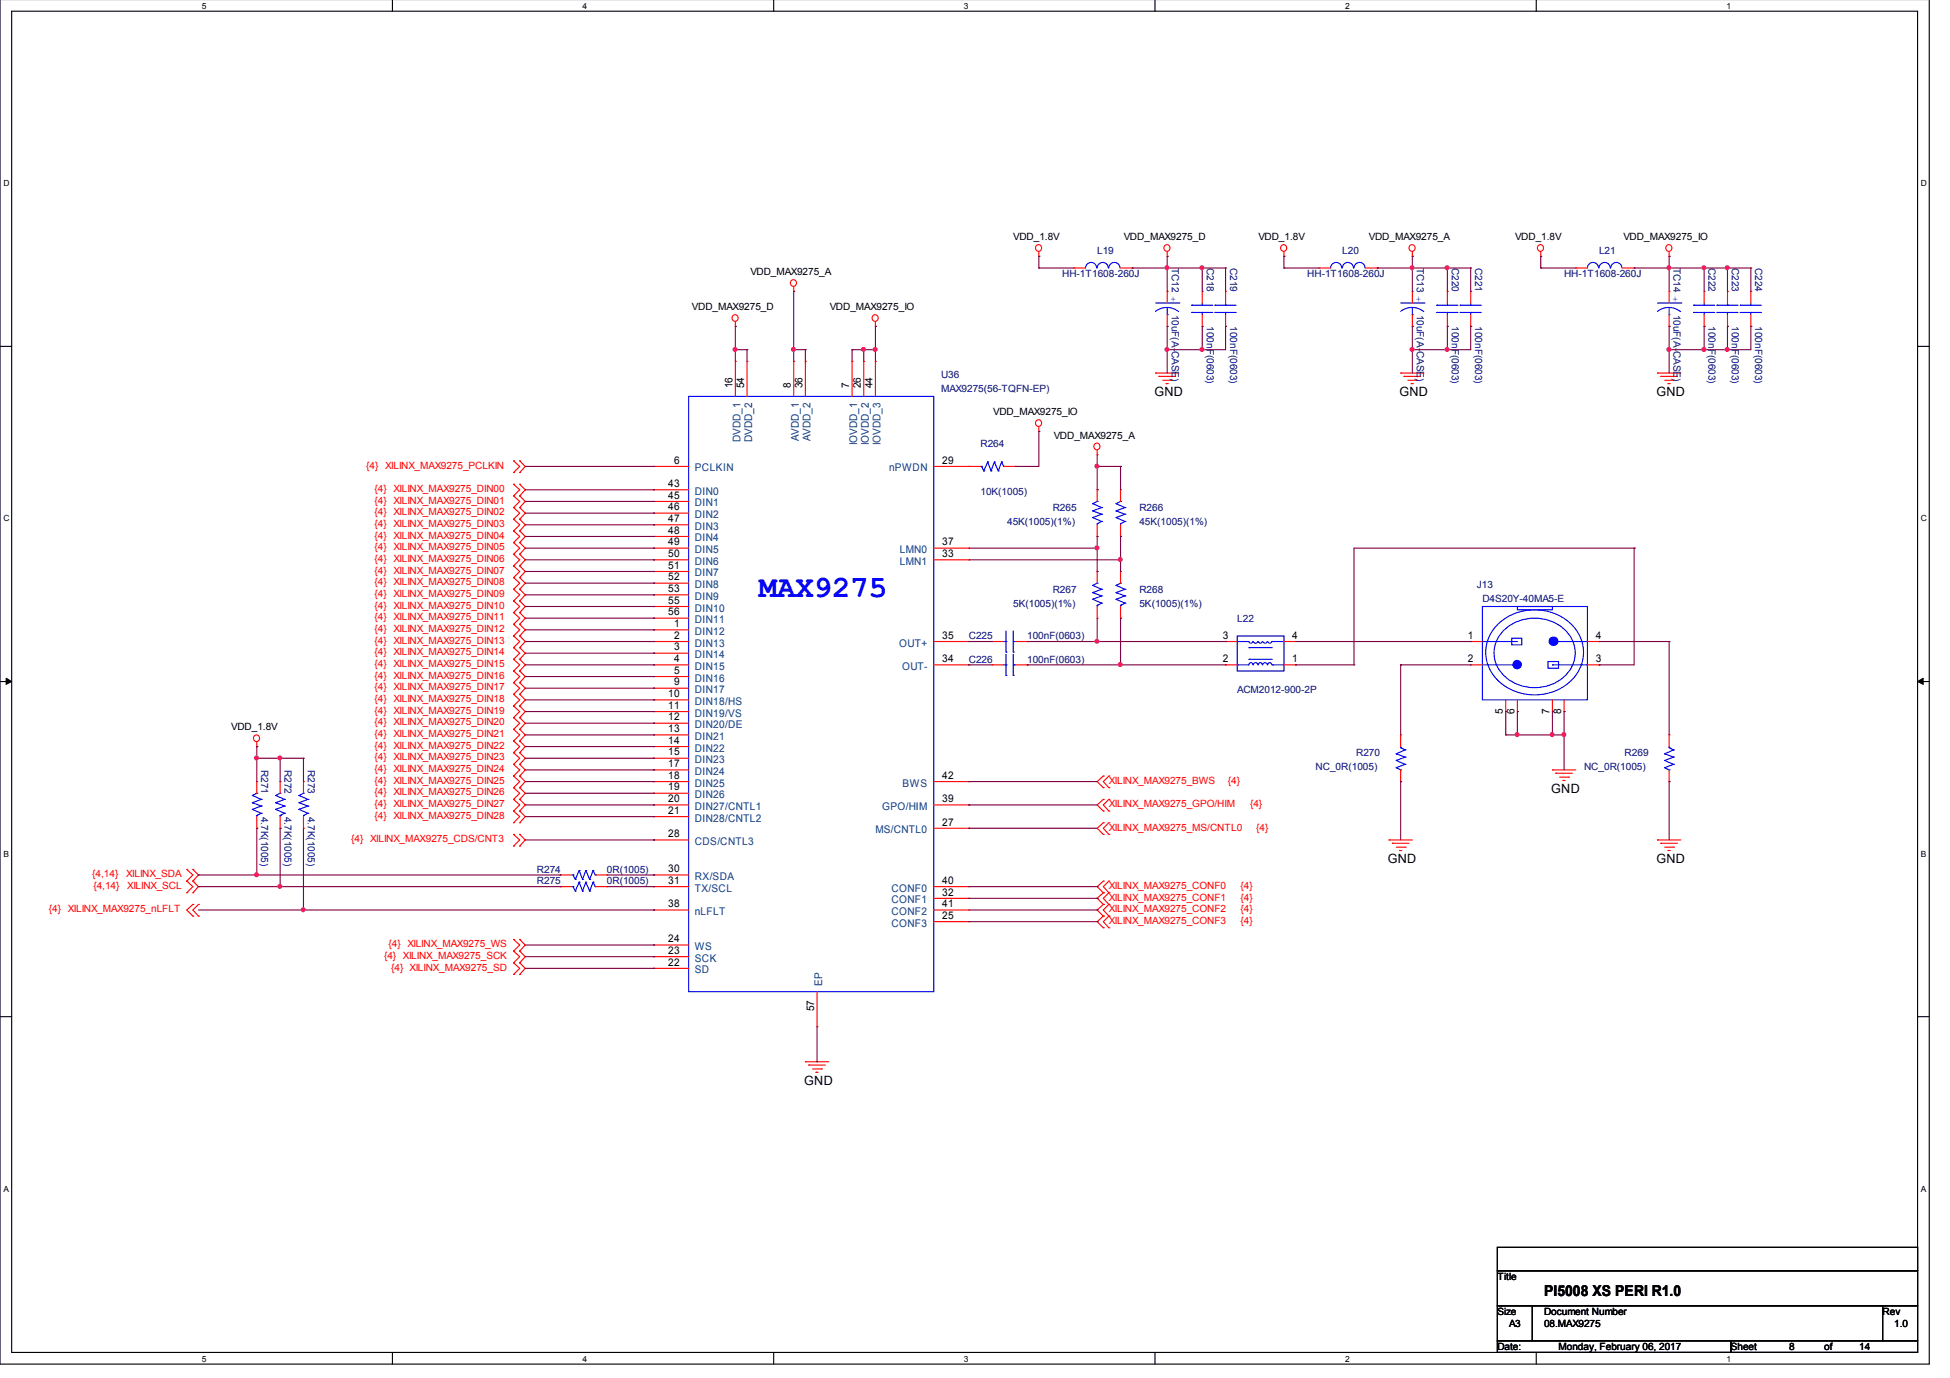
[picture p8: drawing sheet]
<svg xmlns="http://www.w3.org/2000/svg" width="297mm" height="210mm" viewBox="0 0 297 210" stroke-linecap="round" stroke-linejoin="round" font-family="sans-serif">
<path d="M0 -.1v207.9h293.9v-207.9M1.8 1.7h290.3v204.3h-290.3z" fill="none" stroke="#000" stroke-width=".17"/>
<g fill="#fff">
<path d="M30.7 .2h.6v1.3h-.6z"/>
<path d="M30.7 206.3h.6v1.3h-.6z"/>
</g>
<path d="M59.8 -.1v1.8M59.8 206v1.8" fill="none" stroke="#000" stroke-width=".17"/>
<g fill="#fff">
<path d="M88.7 .2h.6v1.3h-.6z"/>
<path d="M88.7 206.3h.6v1.3h-.6z"/>
</g>
<path d="M117.9 -.1v1.8M117.9 206v1.8" fill="none" stroke="#000" stroke-width=".17"/>
<g fill="#fff">
<path d="M146.8 .2h.6v1.3h-.6z"/>
<path d="M146.8 206.3h.6v1.3h-.6z"/>
</g>
<path d="M175.9 -.1v1.8M175.9 206v1.8" fill="none" stroke="#000" stroke-width=".17"/>
<g fill="#fff">
<path d="M204.9 .2h.6v1.3h-.6z"/>
<path d="M204.9 206.3h.6v1.3h-.6z"/>
</g>
<path d="M234 -.1v1.8M234 206v1.8" fill="none" stroke="#000" stroke-width=".17"/>
<g fill="#fff">
<path d="M263 .2h.6v1.3h-.6z"/>
<path d="M263 206.3h.6v1.3h-.6z"/>
<path d="M.5 27.2h.9v1.3h-.9z"/>
<path d="M292.6 27.2h.9v1.3h-.9z"/>
<path d="M.5 78.2h.9v1.4h-.9z"/>
<path d="M292.6 78.2h.9v1.4h-.9z"/>
</g>
<path d="M0 52.8h1.8M292.1 52.8h1.8" fill="none" stroke="#000" stroke-width=".17"/>
<g fill="#fff">
<path d="M.5 129.3h.8v1.4h-.8z"/>
<path d="M292.6 129.3h.8v1.4h-.8z"/>
</g>
<path d="M0 103.8h1.8M292.1 103.8h1.8" fill="none" stroke="#000" stroke-width=".17"/>
<path d="M.9 103.3l.9 .5-.9 .4zM292.1 103.8l.8-.5v.9z" fill="#000" stroke="#000" stroke-width=".15"/>
<g fill="#fff">
<path d="M.5 180.4h.7v1.3h-.7z"/>
<path d="M292.6 180.4h.7v1.3h-.7z"/>
</g>
<path d="M0 154.9h1.8M292.1 154.9h1.8M228.1 190h64v3.6h-64zM228.1 193.6h64v5.3h-64zM228.1 198.9h5.3v5.3h-5.3zM233.4 198.9h53.4v5.3h-53.4zM286.8 198.9h5.3v5.3h-5.3zM228.1 204.2h35.6v1.8h-35.6zM263.7 204.2h28.4v1.8h-28.4z" fill="none" stroke="#000" stroke-width=".17"/>
<g fill="none" stroke="#f00" stroke-width=".17">
<path d="M158.2 39h.1M158.2 38.4v.6M177.8 39h.1M177.8 38.4v.6M195.6 39h.1M195.6 38.4v.6M215.1 39h.1M215.1 38.4v.6M234.7 39h.1M234.7 38.4v.6M254.3 39h.1M254.3 38.4v.6"/>
<path d="M112 49.7h.1M112 55h.1M112 49v.7M112 55v5.4M113.8 55h.1M113.8 55v5.4M120.9 44.4h.1M120.9 55h.1M120.9 43.7v.7M120.9 55v5.4M122.7 55h.1M122.7 55v5.4"/>
<path d="M129.8 55h.1M129.8 55v5.4M131.6 55h.1M131.6 55v5.4M133.3 49.7h.1M133.3 55h.1M133.3 49v.7M133.3 55v5.4M163.6 40.8h.1M163.6 40.8h1.8M170.7 40.8h1.8M172.5 40.8h.1"/>
<path d="M176 56.8h.1M176 56.8h3.6M176.5 57.3h.1M176.5 57.3h2.6M177.1 57.9h1.4M177.6 58.4h.1M177.6 58.4h.4M177.8 44.4h.1M177.8 49.7h.1M177.8 44.4v1.8M177.8 47.9v1.8M178.5 57.9h.1"/>
<path d="M183.1 49.7h.1M183.1 44.4h.1M183.1 44.4v1.8M183.1 47.9v1.8M186.7 49.7h.1M186.7 44.4h.1M186.7 44.4v1.8M186.7 47.9v1.8M200.9 40.8h.1M200.9 40.8h1.8M208 40.8h1.8M209.8 40.8h.1"/>
<path d="M213.4 56.8h.1M213.4 56.8h3.5M213.9 57.3h.1M213.9 57.3h2.5M214.5 57.9h1.3M215 58.4h.1M215 58.4h.3M215.1 44.4h.1M215.1 49.7h.1M215.1 44.4v1.8M215.1 47.9v1.8M215.8 57.9h.1"/>
<path d="M220.5 49.7h.1M220.5 44.4h.1M220.5 44.4v1.8M220.5 47.9v1.8M224 49.7h.1M224 44.4h.1M224 44.4v1.8M224 47.9v1.8M240 40.8h.1M240 40.8h1.8M247.1 40.8h1.8M248.9 40.8h.1"/>
<path d="M252.5 56.8h.1M252.5 56.8h3.5M253 57.3h.1M253 57.3h2.5M253.6 57.9h1.3M254.1 58.4h.1M254.1 58.4h.3M254.3 44.4h.1M254.3 49.7h.1M254.3 44.4v1.8M254.3 47.9v1.8M254.9 57.9h.1"/>
<path d="M259.6 49.7h.1M259.6 44.4h.1M259.6 44.4v1.8M259.6 47.9v1.8M263.1 49.7h.1M263.1 44.4h.1M263.1 44.4v1.8M263.1 47.9v1.8M266.7 49.7h.1M266.7 44.4h.1M266.7 44.4v1.8M266.7 47.9v1.8"/>
<path d="M78.2 75.5h.1M78.2 73.8h.1M78.2 77.3h.1M78.2 79.1h.1M78.2 72h.1M78.2 70.2h.1M78.2 73.8l1 .8-1 .9M78.2 75.5l1 .9-1 .9M78.2 77.3l1 .9-1 .9M78.2 79.1l1 .8-1 1M78.2 70.2l1 .8-1 1M79.2 73.8h.1"/>
<path d="M79.2 75.5h.1M79.2 77.3h.1M79.2 79.1h.1M79.2 70.2h.1M79.2 72h.1M79.2 73.8l.8 .8-.8 .9M79.2 75.5l.8 .9-.8 .9M79.2 77.3l.8 .9-.8 .9M79.2 79.1l.8 .8-.8 1M79.2 70.2l.8 .8-.8 1M99.6 74.6h.1M99.6 76.4h.1"/>
<path d="M99.6 78.2h.1M99.6 79.9h.1M99.6 71h.1M99.6 74.6h5.3M99.6 76.4h5.3M99.6 78.2h5.3M99.6 79.9h5.3M99.6 71h5.3M142.2 71h7.2M147.6 71h.1M152.9 71h1.8M154.7 71h.1"/>
<path d="M158.2 65.7h.1M158.2 65v.7M167.1 69.3h.1M167.1 74.6h.1M167.1 68.6v.7M167.1 74.6v1.8M167.1 79.9v1.8M170.7 74.6h.1M170.7 74.6v1.8M170.7 79.9v1.8M78.2 80.9h.1M78.2 82.6h.1"/>
<path d="M78.2 84.4h.1M78.2 86.2h.1M78.2 88h.1M78.2 89.8h.1M78.2 91.5h.1M78.2 93.3h.1M78.2 95.1h.1M78.2 96.9h.1M78.2 98.7h.1M78.2 80.9l1 .8-1 .9M78.2 82.6l1 .9-1 .9M78.2 84.4l1 .9-1 .9"/>
<path d="M78.2 86.2l1 .9-1 .9M78.2 88l1 .8-1 1M78.2 89.8l1 .8-1 .9M78.2 91.5l1 .9-1 .9M78.2 93.3l1 .9-1 .9M78.2 95.1l1 .8-1 1M78.2 96.9l1 .8-1 1M78.2 98.7l1 .8-1 .9M79.2 80.9h.1M79.2 82.6h.1M79.2 84.4h.1M79.2 86.2h.1"/>
<path d="M79.2 88h.1M79.2 89.8h.1M79.2 91.5h.1M79.2 93.3h.1M79.2 95.1h.1M79.2 96.9h.1M79.2 98.7h.1M79.2 80.9l.8 .8-.8 .9M79.2 82.6l.8 .9-.8 .9M79.2 84.4l.8 .9-.8 .9M79.2 86.2l.8 .9-.8 .9M79.2 88l.8 .8-.8 1"/>
<path d="M79.2 89.8l.8 .8-.8 .9M79.2 91.5l.8 .9-.8 .9M79.2 93.3l.8 .9-.8 .9M79.2 95.1l.8 .8-.8 1M79.2 96.9l.8 .8-.8 1M79.2 98.7l.8 .8-.8 .9M99.6 92.4h.1M99.6 94.2h.1M99.6 95.9h.1M99.6 97.7h.1M99.6 99.5h.1M99.6 81.7h.1"/>
<path d="M99.6 83.5h.1M99.6 85.3h.1M99.6 87.1h.1M99.6 88.8h.1M99.6 90.6h.1M99.6 97.7h5.3M99.6 92.4h5.3M99.6 94.2h5.3M99.6 95.9h5.3M99.6 99.5h5.3M99.6 81.7h5.3M99.6 83.5h5.3"/>
<path d="M99.6 85.3h5.3M99.6 87.1h5.3M99.6 88.8h5.3M99.6 90.6h5.3M142.2 97.7h5.4M142.2 83.5h5.4M142.2 85.3h5.4M147.6 83.5h.1M147.6 85.3h.1M147.6 97.7h.1M151.1 97.7h.1M151.1 97.7h1.8"/>
<path d="M154.7 97.7h1.8M156.5 97.7h.1M167.1 81.7h.1M167.1 87.1h.1M167.1 94.2h.1M167.1 87.1v1.7M167.1 92.4v1.8M170.7 87.1h.1M170.7 94.2h.1M170.7 81.7h.1M170.7 87.1v1.7M170.7 92.4v1.8"/>
<path d="M186.7 97.7h.1M186.7 97.7h1.8M195.6 97.7h1.8M197.4 97.7h.1M224 97.7h.1M224 97.7h1.8M241.8 97.7h1.8M243.6 97.7h.1M39.1 113.7h.1M39.1 119.1h.1M39.1 113v.7M39.1 119.1v1.7"/>
<path d="M42.7 119.1h.1M42.7 119.1v1.7M46.2 119.1h.1M46.2 119.1v1.7M78.2 100.4h.1M78.2 102.2h.1M78.2 104h.1M78.2 105.8h.1M78.2 107.5h.1M78.2 109.3h.1M78.2 111.1h.1M78.2 112.9h.1"/>
<path d="M78.2 114.7h.1M78.2 116.4h.1M78.2 118.2h.1M78.2 120h.1M78.2 100.4l1 .9-1 .9M78.2 102.2l1 .9-1 .9M78.2 104l1 .8-1 1M78.2 105.8l1 .8-1 .9M78.2 107.5l1 .9-1 .9M78.2 109.3l1 .9-1 .9M78.2 111.1l1 .8-1 1M78.2 112.9l1 .8-1 1"/>
<path d="M78.2 114.7l1 .8-1 .9M78.2 116.4l1 .9-1 .9M78.2 118.2l1 .9-1 .9M78.2 120l1 .8-1 1M79.2 100.4h.1M79.2 102.2h.1M79.2 104h.1M79.2 105.8h.1M79.2 107.5h.1M79.2 109.3h.1M79.2 111.1h.1M79.2 112.9h.1"/>
<path d="M79.2 114.7h.1M79.2 116.4h.1M79.2 118.2h.1M79.2 120h.1M79.2 100.4l.8 .9-.8 .9M79.2 102.2l.8 .9-.8 .9M79.2 104l.8 .8-.8 1M79.2 105.8l.8 .8-.8 .9M79.2 107.5l.8 .9-.8 .9M79.2 109.3l.8 .9-.8 .9M79.2 111.1l.8 .8-.8 1M79.2 112.9l.8 .8-.8 1"/>
<path d="M79.2 114.7l.8 .8-.8 .9M79.2 116.4l.8 .9-.8 .9M79.2 118.2l.8 .9-.8 .9M79.2 120l.8 .8-.8 1M99.6 101.3h.1M99.6 103.1h.1M99.6 104.8h.1M99.6 106.6h.1M99.6 108.4h.1M99.6 110.2h.1M99.6 111.9h.1M99.6 113.7h.1"/>
<path d="M99.6 115.5h.1M99.6 117.3h.1M99.6 119.1h.1M99.6 117.3h5.3M99.6 101.3h5.3M99.6 119.1h5.3M99.6 103.1h5.3M99.6 104.8h5.3M99.6 106.6h5.3M99.6 108.4h5.3M99.6 110.2h5.3M99.6 111.9h5.3"/>
<path d="M99.6 113.7h5.3M99.6 115.5h5.3M142.2 101.3h5.4M142.2 119.1h5.4M147.6 119.1h.1M147.6 101.3h.1M151.1 101.3h.1M151.1 101.3h1.8M154.7 101.3h1.8M156.5 101.3h.1M168.1 118.2h.1M168.1 120h.1"/>
<path d="M168.1 118.2l-1 .9 1 .9M168.9 120h.1M168.9 118.2h.1M168.9 118.2l-.8 .9 .8 .9M186.7 101.3h.1M186.7 101.3h1.8M195.6 101.3h1.8M197.4 101.3h.1M213.4 119.1h.1M213.4 111.9h.1M213.4 111.9v1.8M213.4 117.3v1.8"/>
<path d="M224 101.3h.1M224 101.3h1.8M229.4 108.4h.1M229.4 106.6v1.8M231.1 108.4h.1M231.1 106.6v1.8M236.5 117.3h.1M236.5 108.4h.1M236.5 117.3h3.5M236.5 106.6v1.8M237 117.8h.1M237 117.8h2.5"/>
<path d="M237.6 118.4h1.3M238.1 118.9h.1M238.1 118.9h.3M238.3 108.4h.1M238.3 106.6v1.8M238.9 118.4h.1M241.8 101.3h1.8M243.6 101.3h.1M254.3 119.1h.1M254.3 111.9h.1M254.3 111.9v1.8M254.3 117.3v1.8"/>
<path d="M28.4 134.2h.1M28.4 132.4h.1M28.4 136h.1M28.4 132.4l1 .9-1 .9M28.4 134.2l1 .9-1 .9M29.4 132.4h.1M29.4 134.2h.1M29.4 136h.1M29.4 137.8h.1M29.4 139.5h.1M29.4 132.4l.8 .9-.8 .9M29.4 134.2l.8 .9-.8 .9"/>
<path d="M29.4 137.8l-1 .8 1 .9M30.2 137.8h.1M30.2 139.5h.1M30.2 137.8l-.8 .8 .8 .9M39.1 126.2h.1M39.1 124.4v1.8M42.7 126.2h.1M42.7 124.4v1.8M46.2 126.2h.1M46.2 124.4v1.8M78.2 121.8h.1M78.2 123.5h.1"/>
<path d="M78.2 125.3h.1M78.2 128.9h.1M78.2 127.1h.1M78.2 121.8l1 .8-1 .9M78.2 123.5l1 .9-1 .9M78.2 127.1l1 .8-1 1M79.2 121.8h.1M79.2 123.5h.1M79.2 125.3h.1M79.2 127.1h.1M79.2 128.9h.1M79.2 121.8l.8 .8-.8 .9"/>
<path d="M79.2 123.5l.8 .9-.8 .9M79.2 127.1l.8 .8-.8 1M85.3 135.1h.1M85.3 133.3h.1M85.3 135.1h1.8M85.3 133.3h1.8M90.7 135.1h1.8M90.7 133.3h1.8M92.5 135.1h.1M92.5 133.3h.1M99.6 127.9h.1M99.6 120.8h.1"/>
<path d="M99.6 122.6h.1M99.6 124.4h.1M99.6 138.6h.1M99.6 133.3h.1M99.6 135.1h.1M99.6 127.9h5.3M99.6 135.1h5.3M99.6 133.3h5.3M99.6 138.6h5.3M99.6 120.8h5.3M99.6 122.6h5.3M99.6 124.4h5.3"/>
<path d="M142.2 135.1h5.4M142.2 136.8h5.4M142.2 138.6h5.4M142.2 122.6h5.4M142.2 126.2h5.4M147.6 135.1h.1M147.6 136.8h.1M147.6 138.6h.1M147.6 122.6h.1M147.6 126.2h.1M168.1 121.8h.1M168.1 123.5h.1"/>
<path d="M168.1 125.3h.1M168.1 127.1h.1M168.1 134.2h.1M168.1 136h.1M168.1 137.8h.1M168.1 139.5h.1M168.1 121.8l-1 .8 1 .9M168.1 125.3l-1 .9 1 .9M168.1 134.2l-1 .9 1 .9M168.1 136l-1 .8 1 1M168.1 137.8l-1 .8 1 .9M168.1 139.5l-1 .9 1 .9"/>
<path d="M168.9 123.5h.1M168.9 121.8h.1M168.9 127.1h.1M168.9 125.3h.1M168.9 136h.1M168.9 134.2h.1M168.9 137.8h.1M168.9 139.5h.1M168.9 121.8l-.8 .8 .8 .9M168.9 125.3l-.8 .9 .8 .9M168.9 134.2l-.8 .9 .8 .9M168.9 136l-.8 .8 .8 1"/>
<path d="M168.9 137.8l-.8 .8 .8 .9M168.9 139.5l-.8 .9 .8 .9M211.6 127.9h.1M211.6 127.9h3.5M212.1 128.5h.1M212.1 128.5h2.5M212.7 129h1.3M213.2 129.6h.1M213.2 129.6h.3M214 129h.1M252.5 127.9h.1M252.5 127.9h3.5"/>
<path d="M253 128.5h.1M253 128.5h2.5M253.6 129h1.3M254.1 129.6h.1M254.1 129.6h.3M254.9 129h.1M78.2 144.9h.1M78.2 143.1h.1M78.2 146.7h.1M78.2 148.4h.1M78.2 143.1l1 .8-1 1M78.2 144.9l1 .8-1 1"/>
<path d="M78.2 146.7l1 .8-1 .9M79.2 143.1h.1M79.2 144.9h.1M79.2 146.7h.1M79.2 148.4h.1M79.2 143.1l.8 .8-.8 1M79.2 144.9l.8 .8-.8 1M79.2 146.7l.8 .8-.8 .9M99.6 145.7h.1M99.6 147.5h.1M99.6 143.9h.1M99.6 145.7h5.3"/>
<path d="M99.6 147.5h5.3M99.6 143.9h5.3M124.5 156.4h.1M124.5 151.1v5.3M142.2 140.4h5.4M147.6 140.4h.1M168.1 141.3h.1M168.9 141.3h.1M122.7 161.7h.1M122.7 161.7h3.5M123.2 162.2h.1M123.2 162.2h2.5"/>
<path d="M123.8 162.8h1.3M124.3 163.3h.1M124.3 163.3h.3M125.1 162.8h.1"/>
<circle cx="158.2" cy="37.8" r=".49"/>
<circle cx="177.7" cy="37.8" r=".49"/>
<circle cx="195.5" cy="37.8" r=".49"/>
<circle cx="215.1" cy="37.8" r=".49"/>
<circle cx="234.6" cy="37.8" r=".49"/>
<circle cx="254.2" cy="37.8" r=".49"/>
<circle cx="111.9" cy="48.4" r=".49"/>
<circle cx="120.8" cy="43.1" r=".49"/>
<circle cx="133.3" cy="48.4" r=".49"/>
<circle cx="158.2" cy="64.4" r=".49"/>
<circle cx="167.1" cy="68" r=".49"/>
<circle cx="39.1" cy="112.5" r=".49"/>
</g>
<g fill="none" stroke="#00f" stroke-width=".17">
<path d="M165.4 40.8a.85 .85 0 0 1 .8-.8 .85 .85 0 0 1 .8 .8M167.1 40.8a.85 .85 0 0 1 .9-.8 .85 .85 0 0 1 .8 .8M168.9 40.8a.85 .85 0 0 1 .9-.8 .85 .85 0 0 1 .8 .8M176 46.2h3.6M177.8 47.9h.1M177.8 46.8l1.1 .3 .6 .4M177.8 46.8l-.8 .1-1 .5M177.8 46.8v1.1M179.6 46.2h.1M181.5 46.5h.1M181.5 47.6h.1M181.5 46.5h3.2"/>
<path d="M181.5 47.6h3.2M183.1 47.6h.1M183.1 46.5h.1M183.1 46.2v.3M183.1 47.6v.3M185.1 46.5h.1M185.1 47.6h.1M185.1 46.5h3.2M185.1 47.6h3.2M186.7 47.6h.1M186.7 46.5h.1M186.7 46.2v.3"/>
<path d="M186.7 47.6v.3M202.7 40.8a.85 .85 0 0 1 .8-.8 .85 .85 0 0 1 .9 .8M204.5 40.8a.85 .85 0 0 1 .8-.8 .85 .85 0 0 1 .9 .8M206.2 40.8a.85 .85 0 0 1 .9-.8 .85 .85 0 0 1 .8 .8M213.4 46.2h3.5M215.1 47.9h.1M215.1 46.8l1.1 .3 .7 .4M215.1 46.8l-.7 .1-1 .5M215.1 46.8v1.1M216.9 46.2h.1M218.9 46.5h.1M218.9 47.6h.1"/>
<path d="M218.9 46.5h3.2M218.9 47.6h3.2M220.5 47.6h.1M220.5 46.5h.1M220.5 46.2v.3M220.5 47.6v.3M222.4 46.5h.1M222.4 47.6h.1M222.4 46.5h3.2M222.4 47.6h3.2M224 47.6h.1M224 46.5h.1"/>
<path d="M224 46.2v.3M224 47.6v.3M241.8 40.8a.85 .85 0 0 1 .9-.8 .85 .85 0 0 1 .8 .8M243.6 40.8a.85 .85 0 0 1 .8-.8 .85 .85 0 0 1 .9 .8M245.4 40.8a.85 .85 0 0 1 .8-.8 .85 .85 0 0 1 .9 .8M252.5 46.2h3.5M254.3 47.9h.1M254.3 46.8l1.1 .3 .6 .4M254.3 46.8l-.8 .1-1 .5M254.3 46.8v1.1M256 46.2h.1M258 46.5h.1"/>
<path d="M258 47.6h.1M258 46.5h3.2M258 47.6h3.2M259.6 47.6h.1M259.6 46.5h.1M259.6 46.2v.3M259.6 47.6v.3M261.5 46.5h.1M261.5 47.6h.1M261.5 46.5h3.3M261.5 47.6h3.3M263.1 47.6h.1"/>
<path d="M263.1 46.5h.1M263.1 46.2v.3M263.1 47.6v.3M265.1 46.5h.1M265.1 47.6h.1M265.1 46.5h3.2M265.1 47.6h3.2M266.7 47.6h.1M266.7 46.5h.1M266.7 46.2v.3M266.7 47.6v.3M104.9 60.4h37.3v90.7h-37.3z"/>
<path d="M149.4 71h.1M149.5 71h.1M149.5 71l.4 .7M149.9 71.7h.1M150.5 70.4h.1M150.5 70.4l-.6 1.3M150.5 70.4l.5 1.3M151 71.7h.1M151.5 70.4h.1M151.5 70.4l-.5 1.3M151.5 70.4l.6 1.3M152.1 71.7h.1"/>
<path d="M152.6 70.4h.1M152.6 70.4l-.5 1.3M152.6 70.4l.3 .6M152.9 71h.1M166.5 78.8h.1M166.5 77.8h.1M166.5 76.7h.1M166.5 78.8l1.3 .6M166.5 77.8l1.3 .5M166.5 76.7l1.3 .6M167.1 76.4h.1M167.1 79.8h.1"/>
<path d="M167.1 76.4l-.6 .3M167.1 79.8v.1M167.8 79.4h.1M167.8 78.3h.1M167.8 77.3h.1M167.8 79.4l-.7 .4M167.8 78.3l-1.3 .5M167.8 77.3l-1.3 .5M170 78.8h.1M170 77.8h.1M170 76.7h.1M170 78.8l1.4 .6"/>
<path d="M170 77.8l1.4 .5M170 76.7l1.4 .6M170.7 76.4h.1M170.7 79.8h.1M170.7 79.8v.1M170.7 76.4l-.7 .3M171.4 79.4h.1M171.4 78.3h.1M171.4 77.3h.1M171.4 79.4l-.7 .4M171.4 78.3l-1.4 .5M171.4 77.3l-1.4 .5"/>
<path d="M152.9 97.7h.3M153.2 99.3h.1M153.2 97.7h.1M153.2 96.1v3.2M153.2 99.7v3.2M154.3 97.7h.1M154.3 99.3h.1M154.3 97.7h.4M154.3 96.1v3.2M154.3 99.7v3.2M166.5 91.3h.1M166.5 90.3h.1"/>
<path d="M166.5 89.2h.1M166.5 91.3l1.3 .6M166.5 90.3l1.3 .5M166.5 89.2l1.3 .6M167.1 88.8h.1M167.1 92.2h.1M167.1 92.2v.2M167.1 88.8l-.6 .4M167.8 91.9h.1M167.8 90.8h.1M167.8 89.8h.1M167.8 91.9l-.7 .3"/>
<path d="M167.8 90.8l-1.3 .5M167.8 89.8l-1.3 .5M170 91.3h.1M170 90.3h.1M170 89.2h.1M170 91.3l1.4 .6M170 90.3l1.4 .5M170 89.2l1.4 .6M170.7 88.8h.1M170.7 92.2h.1M170.7 88.8l-.7 .4M170.7 92.2v.2"/>
<path d="M171.4 91.9h.1M171.4 90.8h.1M171.4 89.8h.1M171.4 91.9l-.7 .3M171.4 90.8l-1.4 .5M171.4 89.8l-1.4 .5M188.5 96.9h7.1v5.3h-7.1zM188.5 97.7h.1M190.2 98.7h.1M190.2 98.7h3.6M190.8 97.7a.3 .3 0 0 1-.3 .3 .3 .3 0 0 1-.2-.3h-1.8M191.6 97.7a.35 .35 0 0 1-.3 .3 .35 .35 0 0 1-.4-.3"/>
<path d="M192.3 97.7a.3 .3 0 0 1-.3 .3 .3 .3 0 0 1-.3-.3M193 97.7a.35 .35 0 0 1-.3 .3 .35 .35 0 0 1-.3-.3M193.7 97.7a.3 .3 0 0 1-.3 .3 .3 .3 0 0 1-.3-.3M193.8 97.7h.1M193.8 97.7h1.8M225.8 92.4h16v14.2h-16zM225.8 97.7h.1M225.8 97.7h5.3M228.1 95.1a8 8 0 0 1 12.4 1.5 6 6 0 0 1-2.7 8.2 8 8 0 0 1-10.8-2.7 5.8 5.8 0 0 1 1.1-7zM228.8 96.3a6.8 6.8 0 0 1 10.5 .7 5 5 0 0 1-2.7 7.2 6.7 6.7 0 0 1-8.3-2.3 4.7 4.7 0 0 1 .5-5.6zM230.3 97.2h1.5v1h-1.5zM231.1 92.4h5.4v.5h-5.4z"/>
<path d="M236.8 97.7h.1M236.8 97.7h5M152.9 101.3h.3M153.2 102.9h.1M153.2 101.3h.1M154.3 101.3h.1M154.3 102.9h.1M154.3 101.3h.4M188.5 101.3h.1M190.2 100.4h.1M190.2 100.4h3.6M190.8 101.3a.3 .3 0 0 0-.3-.4 .3 .3 0 0 0-.2 .4h-1.8"/>
<path d="M191.6 101.3a.34 .34 0 0 0-.3-.4 .34 .34 0 0 0-.4 .4M192.3 101.3a.3 .3 0 0 0-.3-.4 .3 .3 0 0 0-.3 .4M193 101.3a.34 .34 0 0 0-.3-.4 .34 .34 0 0 0-.3 .4M193.7 101.3a.3 .3 0 0 0-.3-.4 .3 .3 0 0 0-.3 .4M193.8 101.3h.1M193.8 101.3h1.8M212.7 114.8h.1M212.7 115.8h.1M212.7 116.9h.1M212.7 114.8l1.3 .5M212.7 115.8l1.3 .6M212.7 116.9l.7 .4"/>
<path d="M213.4 117.3h.1M213.4 113.9h.1M213.4 113.9l.6 .3M213.4 113.7v.2M214 114.2h.1M214 115.3h.1M214 116.4h.1M214 114.2l-1.3 .6M214 115.3l-1.3 .5M214 116.4l-1.3 .5M225.8 101.3h5.5M231.3 101.3h.1"/>
<path d="M235.8 100.8h1.6v1h-1.6zM236.5 101.3h.1M236.5 101.3h5.3M253.6 114.8h.1M253.6 115.8h.1M253.6 116.9h.1M253.6 114.8l1.3 .5M253.6 115.8l1.3 .6M253.6 116.9l.7 .4M254.3 117.3h.1M254.3 113.9h.1M254.3 113.7v.2"/>
<path d="M254.3 113.9l.6 .3M254.9 114.2h.1M254.9 115.3h.1M254.9 116.4h.1M254.9 114.2l-1.3 .6M254.9 115.3l-1.3 .5M254.9 116.4l-1.3 .5M38.4 123.3h.1M38.4 122.3h.1M38.4 121.2h.1M38.4 123.3l1.4 .6M38.4 122.3l1.4 .5"/>
<path d="M38.4 121.2l1.4 .6M39.1 120.8h.1M39.1 124.2h.1M39.1 120.8l-.7 .4M39.1 124.2v.2M39.8 123.9h.1M39.8 122.8h.1M39.8 121.8h.1M39.8 123.9l-.7 .3M39.8 122.8l-1.4 .5M39.8 121.8l-1.4 .5M42 123.3h.1"/>
<path d="M42 122.3h.1M42 121.2h.1M42 123.3l1.3 .6M42 122.3l1.3 .5M42 121.2l1.3 .6M42.7 120.8h.1M42.7 124.2h.1M42.7 120.8l-.7 .4M42.7 124.2v.2M43.3 123.9h.1M43.3 122.8h.1M43.3 121.8h.1"/>
<path d="M43.3 123.9l-.6 .3M43.3 122.8l-1.3 .5M43.3 121.8l-1.3 .5M45.6 123.3h.1M45.6 122.3h.1M45.6 121.2h.1M45.6 123.3l1.3 .6M45.6 122.3l1.3 .5M45.6 121.2l1.3 .6M46.2 120.8h.1M46.2 124.2h.1M46.2 120.8l-.6 .4"/>
<path d="M46.2 124.2v.2M46.9 123.9h.1M46.9 122.8h.1M46.9 121.8h.1M46.9 123.9l-.7 .3M46.9 122.8l-1.3 .5M46.9 121.8l-1.3 .5M87.1 135.1h.2M87.1 133.3h.2M87.3 135.1h.1M87.3 133.3h.1M87.3 135.1l.3 .6"/>
<path d="M87.3 133.3l.3 .7M87.6 135.7h.1M87.6 134h.1M88.2 134.4h.1M88.2 132.6h.1M88.2 134.4l-.6 1.3M88.2 134.4l.5 1.3M88.2 132.6l-.6 1.4M88.2 132.6l.5 1.4M88.7 135.7h.1M88.7 134h.1M89.2 134.4h.1"/>
<path d="M89.2 132.6h.1M89.2 134.4l-.5 1.3M89.2 134.4l.6 1.3M89.2 132.6l-.5 1.4M89.2 132.6l.6 1.4M89.8 135.7h.1M89.8 134h.1M90.3 134.4h.1M90.3 132.6h.1M90.3 134.4l-.5 1.3M90.3 134.4l.4 .7M90.3 132.6l-.5 1.4"/>
<path d="M90.3 132.6l.4 .7M90.7 135.1h.1M90.7 133.3h.1"/>
</g>
<g fill="#00f" stroke="#00f" stroke-width=".17">
<circle cx="236.7" cy="97.7" r=".66"/>
<circle cx="231.1" cy="101.2" r=".64"/>
</g>
<g fill="none" stroke="#800040" stroke-width=".17">
<path d="M158.2 39h.1M158.2 39v1.8M177.8 39h.1M177.8 39v5.4M195.6 39h.1M195.6 39v1.8M215.1 39h.1M215.1 39v5.4M234.7 39h.1M234.7 39v1.8M254.3 39h.1M254.3 39v5.4"/>
<path d="M112 53.3h.1M112 49.7h.1M112 53.3h1.8M112 49.7v5.3M113.8 53.3h.1M113.8 53.3v1.7M120.9 53.3h.1M120.9 44.4h.1M120.9 53.3h1.8M120.9 44.4v10.6M122.7 53.3h.1M122.7 53.3v1.7"/>
<path d="M129.8 53.3h.1M129.8 53.3h3.5M129.8 53.3v1.7M131.6 53.3h.1M131.6 53.3v1.7M133.3 53.3h.1M133.3 49.7h.1M133.3 49.7v5.3M158.2 40.8h.1M158.2 40.8h5.4M172.5 40.8h.1M172.5 40.8h14.2"/>
<path d="M177.8 40.8h.1M177.8 53.3h.1M177.8 49.7h.1M177.8 49.7v7.1M183.1 40.8h.1M183.1 49.7h.1M183.1 53.3h.1M183.1 40.8v3.6M183.1 49.7v3.6M186.7 40.8h.1M186.7 49.7h.1M186.7 49.7v3.6h-8.9"/>
<path d="M186.7 40.8v3.6M195.6 40.8h.1M195.6 40.8h5.3M209.8 40.8h.1M209.8 40.8h14.2M215.1 40.8h.1M215.1 53.3h.1M215.1 49.7h.1M215.1 49.7v7.1M220.5 40.8h.1M220.5 49.7h.1M220.5 53.3h.1"/>
<path d="M220.5 40.8v3.6M220.5 49.7v3.6M224 40.8h.1M224 49.7h.1M224 49.7v3.6h-8.9M224 40.8v3.6M234.7 40.8h.1M234.7 40.8h5.3M248.9 40.8h.1M248.9 40.8h17.8M254.3 40.8h.1M254.3 53.3h.1"/>
<path d="M254.3 49.7h.1M254.3 49.7v7.1M259.6 40.8h.1M259.6 49.7h.1M259.6 53.3h.1M259.6 40.8v3.6M259.6 49.7v3.6M263.1 40.8h.1M263.1 49.7h.1M263.1 53.3h.1M263.1 40.8v3.6M263.1 49.7v3.6"/>
<path d="M266.7 40.8h.1M266.7 49.7h.1M266.7 49.7v3.6h-12.4M266.7 40.8v3.6M80 74.6h19.6M80 76.4h19.6M80 78.2h19.6M80 79.9h19.6M80 71h19.6M99.6 74.6h.1M99.6 76.4h.1M99.6 78.2h.1"/>
<path d="M99.6 79.9h.1M99.6 71h.1M154.7 71h.1M158.2 65.7h.1M158.2 65.7v5.3h-3.5M167.1 71h.1M167.1 74.6h.1M167.1 71h3.6M167.1 69.3v5.3M170.7 71h.1M170.7 71v3.6M80 97.7h19.6"/>
<path d="M80 81.7h19.6M80 83.5h19.6M80 85.3h19.6M80 87.1h19.6M80 88.8h19.6M80 90.6h19.6M80 92.4h19.6M80 94.2h19.6M80 95.9h19.6M80 99.5h19.6M99.6 81.7h.1M99.6 83.5h.1"/>
<path d="M99.6 85.3h.1M99.6 87.1h.1M99.6 88.8h.1M99.6 90.6h.1M99.6 92.4h.1M99.6 94.2h.1M99.6 95.9h.1M99.6 97.7h.1M99.6 99.5h.1M147.6 97.7h.1M147.6 97.7h3.5M147.6 83.5h19.5"/>
<path d="M147.6 85.3h23.1M156.5 97.7h.1M156.5 97.7h30.2M167.1 83.5h.1M167.1 87.1h.1M167.1 97.7h.1M167.1 81.7h.1M167.1 81.7v5.4M167.1 94.2v3.5M170.7 85.3h.1M170.7 94.2h.1M170.7 81.7h.1"/>
<path d="M170.7 81.7v5.4M170.7 94.2v7.1M186.7 97.7h.1M197.4 97.7h26.6M224 97.7h.1M243.6 97.7h.1M243.6 97.7h10.7M248.9 83.5h.1M248.9 83.5v17.8h-5.3M248.9 83.5h-42.7v17.8M254.3 97.7h.1M254.3 97.7v14.2"/>
<path d="M39.1 113.7h.1M39.1 115.5h.1M39.1 115.5h7.1M39.1 113.7v5.4M42.7 115.5h.1M42.7 115.5v3.6M46.2 115.5h.1M46.2 115.5v3.6M80 101.3h19.6M80 111.9h19.6M80 103.1h19.6M80 104.8h19.6"/>
<path d="M80 106.6h19.6M80 108.4h19.6M80 110.2h19.6M80 113.7h19.6M80 115.5h19.6M80 117.3h19.6M80 119.1h19.6M99.6 101.3h.1M99.6 103.1h.1M99.6 104.8h.1M99.6 106.6h.1M99.6 108.4h.1"/>
<path d="M99.6 110.2h.1M99.6 111.9h.1M99.6 113.7h.1M99.6 115.5h.1M99.6 117.3h.1M99.6 119.1h.1M147.6 101.3h.1M147.6 119.1h.1M147.6 101.3h3.5M147.6 119.1h19.5M156.5 101.3h.1M156.5 101.3h30.2"/>
<path d="M170.7 101.3h.1M197.4 101.3h.1M197.4 101.3h8.8M206.2 101.3h.1M213.4 101.3h.1M213.4 119.1h.1M213.4 101.3v10.6M213.4 119.1v8.8M213.4 101.3h10.6M229.4 108.4h.1M229.4 111.9h.1M229.4 108.4v3.5"/>
<path d="M229.4 111.9h8.9M231.1 108.4h.1M231.1 111.9h.1M231.1 108.4v3.5M236.5 108.4h.1M236.5 111.9h.1M236.5 108.4v3.5M238.3 108.4h.1M238.3 111.9h.1M238.3 108.4v8.9M243.6 101.3h.1M254.3 119.1h.1"/>
<path d="M254.3 119.1v8.8M30.2 133.3h.1M30.2 135.1h.1M30.2 135.1h55.1M30.2 138.6h69.4M30.2 133.3h55.1M39.1 126.2h.1M39.1 126.2v7.1M42.7 126.2h.1M42.7 126.2v8.9M46.2 138.6h.1M46.2 126.2v12.4"/>
<path d="M80 120.8h19.6M80 122.6h19.6M80 124.4h19.6M80 127.9h19.6M85.3 135.1h.1M85.3 133.3h.1M92.5 135.1h7.1M92.5 133.3h7.1M99.6 120.8h.1M99.6 122.6h.1M99.6 124.4h.1M99.6 127.9h.1"/>
<path d="M99.6 133.3h.1M99.6 135.1h.1M99.6 138.6h.1M147.6 122.6h.1M147.6 126.2h.1M147.6 135.1h19.5M147.6 136.8h19.5M147.6 138.6h19.5M147.6 122.6h19.5M147.6 126.2h19.5M167.1 135.1h.1M167.1 136.8h.1"/>
<path d="M167.1 138.6h.1M80 143.9h19.6M80 145.7h19.6M80 147.5h19.6M99.6 143.9h.1M99.6 145.7h.1M99.6 147.5h.1M124.5 156.4v5.3M147.6 140.4h19.5M167.1 140.4h.1M124.5 161.7h.1"/>
</g>
<g fill="#f0f" stroke="#f0f" stroke-width=".17">
<circle cx="231.1" cy="111.9" r=".3"/>
<circle cx="236.4" cy="111.9" r=".3"/>
<circle cx="238.2" cy="111.9" r=".3"/>
<circle cx="112" cy="53.2" r=".3"/>
<circle cx="120.9" cy="53.2" r=".3"/>
<circle cx="131.5" cy="53.2" r=".3"/>
<circle cx="133.3" cy="53.2" r=".3"/>
<circle cx="220.4" cy="40.8" r=".3"/>
<circle cx="215.1" cy="53.2" r=".3"/>
<circle cx="220.4" cy="53.2" r=".3"/>
<circle cx="183.1" cy="40.8" r=".3"/>
<circle cx="177.8" cy="53.2" r=".3"/>
<circle cx="183.1" cy="53.2" r=".3"/>
<circle cx="263.1" cy="40.8" r=".3"/>
<circle cx="259.5" cy="40.8" r=".3"/>
<circle cx="254.2" cy="40.8" r=".3"/>
<circle cx="259.5" cy="53.2" r=".3"/>
<circle cx="254.2" cy="53.2" r=".3"/>
<circle cx="263.1" cy="53.2" r=".3"/>
<circle cx="177.8" cy="40.8" r=".3"/>
<circle cx="215.1" cy="40.8" r=".3"/>
<circle cx="167.1" cy="83.5" r=".3"/>
<circle cx="167.1" cy="97.7" r=".3"/>
<circle cx="170.6" cy="85.2" r=".3"/>
<circle cx="170.6" cy="101.2" r=".3"/>
<circle cx="167.1" cy="71" r=".3"/>
<circle cx="42.6" cy="115.5" r=".3"/>
<circle cx="39.1" cy="115.5" r=".3"/>
<circle cx="42.6" cy="135" r=".3"/>
<circle cx="39.1" cy="133.2" r=".3"/>
<circle cx="46.2" cy="138.6" r=".3"/>
</g>
<text font-size="4.7" fill="#00f" x="115.6" y="90.9">MAX9275</text>
<text font-size="2.3" x="235.2" y="197.5">PI5008 XS PERI R1.0</text>
<g font-size="1.9">
<text x="175.9" y="60.4">GND</text>
<text x="213.2" y="60.4">GND</text>
<text x="252.3" y="60.4">GND</text>
<text x="236.3" y="120.8">GND</text>
<text x="211.4" y="131.5">GND</text>
<text x="252.3" y="131.5">GND</text>
<text x="122.5" y="165.3">GND</text>
</g>
<g font-size="1.6">
<text x="111.6" y="59.1" transform="rotate(-90 111.6 59.1)">16</text>
<text x="113.4" y="59.1" transform="rotate(-90 113.4 59.1)">54</text>
<text x="120.5" y="59.1" transform="rotate(-90 120.5 59.1)">8</text>
<text x="122.3" y="59.1" transform="rotate(-90 122.3 59.1)">36</text>
<text x="129.4" y="59.1" transform="rotate(-90 129.4 59.1)">7</text>
<text x="131.1" y="59.1" transform="rotate(-90 131.1 59.1)">26</text>
<text x="132.9" y="59.1" transform="rotate(-90 132.9 59.1)">44</text>
<text x="102.7" y="70.6">6</text>
<text x="143.5" y="70.6">29</text>
<text x="101.8" y="74.2">43</text>
<text x="101.8" y="76">45</text>
<text x="101.8" y="77.7">46</text>
<text x="101.8" y="79.5">47</text>
<text x="101.8" y="81.3">48</text>
<text x="101.8" y="83.1">49</text>
<text x="143.5" y="83.1">37</text>
<text x="101.8" y="84.9">50</text>
<text x="101.8" y="86.6">51</text>
<text x="101.8" y="88.4">52</text>
<text x="143.5" y="84.9">33</text>
<text x="101.8" y="92">55</text>
<text x="101.8" y="93.7">56</text>
<text x="101.8" y="90.2">53</text>
<text x="102.7" y="95.5">1</text>
<text x="102.7" y="97.3">2</text>
<text x="102.7" y="99.1">3</text>
<text x="102.7" y="100.9">4</text>
<text x="143.5" y="100.9">34</text>
<text x="143.5" y="97.3">35</text>
<text x="186.3" y="100.9">2</text>
<text x="186.3" y="97.3">3</text>
<text x="196.8" y="100.9">1</text>
<text x="196.8" y="97.3">4</text>
<text x="223.6" y="100.9">2</text>
<text x="223.6" y="97.3">1</text>
<text x="243.1" y="100.9">3</text>
<text x="243.1" y="97.3">4</text>
<text x="101.8" y="106.2">10</text>
<text x="101.8" y="108">11</text>
<text x="102.7" y="102.6">5</text>
<text x="102.7" y="104.4">9</text>
<text x="101.8" y="109.7">12</text>
<text x="101.8" y="111.5">13</text>
<text x="101.8" y="113.3">14</text>
<text x="228.9" y="108.7" transform="rotate(-90 228.9 108.7)">5</text>
<text x="230.7" y="108.7" transform="rotate(-90 230.7 108.7)">6</text>
<text x="236.1" y="108.7" transform="rotate(-90 236.1 108.7)">7</text>
<text x="237.8" y="108.7" transform="rotate(-90 237.8 108.7)">8</text>
<text x="101.8" y="115.1">15</text>
<text x="101.8" y="116.9">17</text>
<text x="101.8" y="118.6">18</text>
<text x="143.5" y="118.6">42</text>
<text x="101.8" y="120.4">19</text>
<text x="101.8" y="122.2">20</text>
<text x="101.8" y="124">21</text>
<text x="143.5" y="122.2">39</text>
<text x="143.5" y="125.7">27</text>
<text x="101.8" y="127.5">28</text>
<text x="101.8" y="132.9">30</text>
<text x="101.8" y="134.6">31</text>
<text x="143.5" y="134.6">40</text>
<text x="143.5" y="136.4">32</text>
<text x="101.8" y="138.2">38</text>
<text x="101.8" y="143.5">24</text>
<text x="143.5" y="138.2">41</text>
<text x="143.5" y="140">25</text>
<text x="101.8" y="145.3">23</text>
<text x="101.8" y="147.1">22</text>
<text x="124" y="154" transform="rotate(-90 124 154)">57</text>
</g>
<g font-size="1.6" fill="#004080">
<text x="105.8" y="71.8">PCLKIN</text>
<text x="112.8" y="67.3" transform="rotate(-90 112.8 67.3)">DVDD_1</text>
<text x="114.6" y="67.3" transform="rotate(-90 114.6 67.3)">DVDD_2</text>
<text x="121.7" y="67.2" transform="rotate(-90 121.7 67.2)">AVDD_1</text>
<text x="123.4" y="67.2" transform="rotate(-90 123.4 67.2)">AVDD_2</text>
<text x="130.6" y="67.8" transform="rotate(-90 130.6 67.8)">IOVDD_1</text>
<text x="132.3" y="67.8" transform="rotate(-90 132.3 67.8)">IOVDD_2</text>
<text x="134.1" y="67.8" transform="rotate(-90 134.1 67.8)">IOVDD_3</text>
<text x="135.5" y="71.8">nPWDN</text>
<text x="105.8" y="75.4">DIN0</text>
<text x="105.8" y="77.1">DIN1</text>
<text x="105.8" y="78.9">DIN2</text>
<text x="105.8" y="80.7">DIN3</text>
<text x="105.8" y="82.5">DIN4</text>
<text x="105.8" y="84.3">DIN5</text>
<text x="105.8" y="86">DIN6</text>
<text x="105.8" y="87.8">DIN7</text>
<text x="105.8" y="89.6">DIN8</text>
<text x="137.1" y="84.3">LMN0</text>
<text x="137.1" y="86">LMN1</text>
<text x="105.8" y="93.1">DIN10</text>
<text x="105.8" y="94.9">DIN11</text>
<text x="105.8" y="91.4">DIN9</text>
<text x="105.8" y="96.7">DIN12</text>
<text x="105.8" y="98.5">DIN13</text>
<text x="105.8" y="100.3">DIN14</text>
<text x="137" y="98.5">OUT+</text>
<text x="105.8" y="102">DIN15</text>
<text x="105.8" y="103.8">DIN16</text>
<text x="105.8" y="105.6">DIN17</text>
<text x="105.8" y="107.4">DIN18/HS</text>
<text x="137.4" y="102">OUT-</text>
<text x="105.8" y="109.1">DIN19/VS</text>
<text x="105.8" y="110.9">DIN20/DE</text>
<text x="105.8" y="112.7">DIN21</text>
<text x="105.8" y="114.5">DIN22</text>
<text x="105.8" y="116.3">DIN23</text>
<text x="105.8" y="118">DIN24</text>
<text x="105.8" y="119.8">DIN25</text>
<text x="137.5" y="119.8">BWS</text>
<text x="105.8" y="121.6">DIN26</text>
<text x="105.8" y="123.4">DIN27/CNTL1</text>
<text x="105.8" y="125.2">DIN28/CNTL2</text>
<text x="134.4" y="123.4">GPO/HIM</text>
<text x="105.8" y="128.7">CDS/CNTL3</text>
<text x="133.3" y="126.9">MS/CNTL0</text>
<text x="105.8" y="134">RX/SDA</text>
<text x="105.8" y="135.8">TX/SCL</text>
<text x="135.8" y="135.8">CONF0</text>
<text x="135.8" y="137.6">CONF1</text>
<text x="105.8" y="139.4">nLFLT</text>
<text x="135.8" y="139.4">CONF2</text>
<text x="135.8" y="141.2">CONF3</text>
<text x="105.8" y="146.5">SCK</text>
<text x="105.8" y="148.3">SD</text>
<text x="105.8" y="144.7">WS</text>
<text x="125.2" y="150.1" transform="rotate(-90 125.2 150.1)">EP</text>
</g>
<g font-size="1.5">
<text x="114.3" y="41.9">VDD_MAX9275_A</text>
<text x="154.3" y="36.6">VDD_1.8V</text>
<text x="171.2" y="36.6">VDD_MAX9275_D</text>
<text x="191.7" y="36.6">VDD_1.8V</text>
<text x="208.5" y="36.6">VDD_MAX9275_A</text>
<text x="230.8" y="36.6">VDD_1.8V</text>
<text x="247.3" y="36.6">VDD_MAX9275_IO</text>
<text x="105.4" y="47.3">VDD_MAX9275_D</text>
<text x="126.4" y="47.3">VDD_MAX9275_IO</text>
<text x="151.3" y="63.3">VDD_MAX9275_IO</text>
<text x="160.5" y="66.8">VDD_MAX9275_A</text>
<text x="35.2" y="111.3">VDD_1.8V</text>
<text x="228.1" y="195">Title</text>
<text x="228.1" y="200.3">Size</text>
<text x="229.9" y="202.1">A3</text>
<text x="235.2" y="200.3">Document Number</text>
<text x="235.2" y="202.1">08.MAX9275</text>
<text x="286.8" y="200.3">Rev</text>
<text x="288.5" y="202.1">1.0</text>
<text x="228.1" y="205.7">Date:</text>
<text x="237.4" y="205.7">Monday, February 06, 2017</text>
<text x="263.7" y="205.7">Sheet</text>
<text x="272.5" y="205.7">8</text>
<text x="277.9" y="205.7">of</text>
<text x="283.2" y="205.7">14</text>
</g>
<g font-size="1.5" fill="#000080">
<text x="167.1" y="38.7">L19</text>
<text x="178.5" y="40.8" transform="rotate(90 178.5 40.8)">TC12</text>
<text x="183.8" y="40.8" transform="rotate(90 183.8 40.8)">C218</text>
<text x="187.4" y="40.8" transform="rotate(90 187.4 40.8)">C219</text>
<text x="204.5" y="38.7">L20</text>
<text x="215.8" y="40.8" transform="rotate(90 215.8 40.8)">TC13</text>
<text x="221.1" y="40.8" transform="rotate(90 221.1 40.8)">C220</text>
<text x="224.7" y="40.8" transform="rotate(90 224.7 40.8)">C221</text>
<text x="243.6" y="38.7">L21</text>
<text x="254.9" y="40.8" transform="rotate(90 254.9 40.8)">TC14</text>
<text x="260.3" y="40.8" transform="rotate(90 260.3 40.8)">C222</text>
<text x="263.8" y="40.8" transform="rotate(90 263.8 40.8)">C223</text>
<text x="267.4" y="40.8" transform="rotate(90 267.4 40.8)">C224</text>
<text x="161.8" y="42.3">HH-1T1608-260J</text>
<text x="178.5" y="47.9" transform="rotate(90 178.5 47.9)">10uF(A-CASE)</text>
<text x="199.1" y="42.3">HH-1T1608-260J</text>
<text x="215.8" y="47.9" transform="rotate(90 215.8 47.9)">10uF(A-CASE)</text>
<text x="238.3" y="42.3">HH-1T1608-260J</text>
<text x="254.9" y="47.9" transform="rotate(90 254.9 47.9)">10uF(A-CASE)</text>
<text x="183.8" y="49.7" transform="rotate(90 183.8 49.7)">100nF(0603)</text>
<text x="187.4" y="49.7" transform="rotate(90 187.4 49.7)">100nF(0603)</text>
<text x="221.1" y="49.7" transform="rotate(90 221.1 49.7)">100nF(0603)</text>
<text x="224.7" y="49.7" transform="rotate(90 224.7 49.7)">100nF(0603)</text>
<text x="260.3" y="49.7" transform="rotate(90 260.3 49.7)">100nF(0603)</text>
<text x="263.8" y="49.7" transform="rotate(90 263.8 49.7)">100nF(0603)</text>
<text x="267.4" y="49.7" transform="rotate(90 267.4 49.7)">100nF(0603)</text>
<text x="143.3" y="57.6">U36</text>
<text x="143.3" y="59.7">MAX9275(56-TQFN-EP)</text>
<text x="149.4" y="68.1">R264</text>
<text x="149.4" y="75.4">10K(1005)</text>
<text x="160.4" y="77.8">R265</text>
<text x="173.6" y="77.8">R266</text>
<text x="153.4" y="79.9">45K(1005)(1%)</text>
<text x="173.6" y="79.9">45K(1005)(1%)</text>
<text x="225" y="89.6">J13</text>
<text x="154.3" y="92.4">5K(1005)(1%)</text>
<text x="160.4" y="90.3">R267</text>
<text x="173.6" y="90.3">R268</text>
<text x="173.6" y="92.4">5K(1005)(1%)</text>
<text x="188.5" y="94.8">L22</text>
<text x="225.8" y="91.7">D4S20Y-40MA5-E</text>
<text x="147.6" y="97.4">C225</text>
<text x="147.6" y="100.9">C226</text>
<text x="156.5" y="97.4">100nF(0603)</text>
<text x="156.5" y="100.9">100nF(0603)</text>
<text x="188.5" y="105.6">ACM2012-900-2P</text>
<text x="39.8" y="117.3" transform="rotate(90 39.8 117.3)">R271</text>
<text x="43.3" y="117.3" transform="rotate(90 43.3 117.3)">R272</text>
<text x="46.9" y="117.3" transform="rotate(90 46.9 117.3)">R273</text>
<text x="200.4" y="117.3">NC_0R(1005)</text>
<text x="206.6" y="115.2">R270</text>
<text x="241.3" y="117.3">NC_0R(1005)</text>
<text x="247.5" y="115.2">R269</text>
<text x="39.8" y="124.4" transform="rotate(90 39.8 124.4)">4.7K(1005)</text>
<text x="43.3" y="124.4" transform="rotate(90 43.3 124.4)">4.7K(1005)</text>
<text x="46.9" y="124.4" transform="rotate(90 46.9 124.4)">4.7K(1005)</text>
<text x="81.8" y="134.7">R275</text>
<text x="81.8" y="132.9">R274</text>
<text x="92.5" y="134.7">0R(1005)</text>
<text x="92.5" y="132.9">0R(1005)</text>
</g>
<g font-size="1.5" fill="#00f">
<text x="178.3" y="46">+</text>
<text x="215.6" y="46">+</text>
<text x="254.8" y="46">+</text>
</g>
<g font-size="1.5" fill="#f00">
<text x="55.8" y="71.4">{4} XILINX_MAX9275_PCLKIN</text>
<text x="57.1" y="74.9">{4} XILINX_MAX9275_DIN00</text>
<text x="57.1" y="76.7">{4} XILINX_MAX9275_DIN01</text>
<text x="57.1" y="78.5">{4} XILINX_MAX9275_DIN02</text>
<text x="57.1" y="80.3">{4} XILINX_MAX9275_DIN03</text>
<text x="57.1" y="82.1">{4} XILINX_MAX9275_DIN04</text>
<text x="57.1" y="83.8">{4} XILINX_MAX9275_DIN05</text>
<text x="57.1" y="85.6">{4} XILINX_MAX9275_DIN06</text>
<text x="57.1" y="87.4">{4} XILINX_MAX9275_DIN07</text>
<text x="57.1" y="89.2">{4} XILINX_MAX9275_DIN08</text>
<text x="57.1" y="90.9">{4} XILINX_MAX9275_DIN09</text>
<text x="57.1" y="92.7">{4} XILINX_MAX9275_DIN10</text>
<text x="57.1" y="94.5">{4} XILINX_MAX9275_DIN11</text>
<text x="57.1" y="96.3">{4} XILINX_MAX9275_DIN12</text>
<text x="57.1" y="98.1">{4} XILINX_MAX9275_DIN13</text>
<text x="57.1" y="99.8">{4} XILINX_MAX9275_DIN14</text>
<text x="57.1" y="101.6">{4} XILINX_MAX9275_DIN15</text>
<text x="57.1" y="103.4">{4} XILINX_MAX9275_DIN16</text>
<text x="57.1" y="105.2">{4} XILINX_MAX9275_DIN17</text>
<text x="57.1" y="106.9">{4} XILINX_MAX9275_DIN18</text>
<text x="57.1" y="108.7">{4} XILINX_MAX9275_DIN19</text>
<text x="57.1" y="110.5">{4} XILINX_MAX9275_DIN20</text>
<text x="57.1" y="112.3">{4} XILINX_MAX9275_DIN21</text>
<text x="57.1" y="114.1">{4} XILINX_MAX9275_DIN22</text>
<text x="57.1" y="115.8">{4} XILINX_MAX9275_DIN23</text>
<text x="57.1" y="117.6">{4} XILINX_MAX9275_DIN24</text>
<text x="57.1" y="119.4">{4} XILINX_MAX9275_DIN25</text>
<text x="168.9" y="119.4">XILINX_MAX9275_BWS</text>
<text x="187" y="119.4">{4}</text>
<text x="57.1" y="121.2">{4} XILINX_MAX9275_DIN26</text>
<text x="57.1" y="123">{4} XILINX_MAX9275_DIN27</text>
<text x="57.1" y="124.7">{4} XILINX_MAX9275_DIN28</text>
<text x="168.9" y="123">XILINX_MAX9275_GPO/HIM</text>
<text x="190.4" y="123">{4}</text>
<text x="53.5" y="128.3">{4} XILINX_MAX9275_CDS/CNT3</text>
<text x="168.9" y="126.5">XILINX_MAX9275_MS/CNTL0</text>
<text x="191.3" y="126.5">{4}</text>
<text x="14.1" y="133.6">{4,14}</text>
<text x="14.2" y="135.4">{4,14}</text>
<text x="19.2" y="133.6">XILINX_SDA</text>
<text x="19.4" y="135.4">XILINX_SCL</text>
<text x="168.9" y="135.4">XILINX_MAX9275_CONF0</text>
<text x="168.9" y="137.2">XILINX_MAX9275_CONF1</text>
<text x="189" y="135.4">{4}</text>
<text x="189" y="137.2">{4}</text>
<text x="7.5" y="139">{4} XILINX_MAX9275_nLFLT</text>
<text x="168.9" y="139">XILINX_MAX9275_CONF2</text>
<text x="168.9" y="140.7">XILINX_MAX9275_CONF3</text>
<text x="189" y="139">{4}</text>
<text x="189" y="140.7">{4}</text>
<text x="58.5" y="146.1">{4} XILINX_MAX9275_SCK</text>
<text x="59.2" y="144.3">{4} XILINX_MAX9275_WS</text>
<text x="59.6" y="147.8">{4} XILINX_MAX9275_SD</text>
</g>
<g font-size="1.3">
<text x="30.7" y="1.4">5</text>
<text x="88.7" y="1.4">4</text>
<text x="146.8" y="1.4">3</text>
<text x="204.9" y="1.4">2</text>
<text x="263" y="1.4">1</text>
<text x=".5" y="28.4">D</text>
<text x="292.6" y="28.4">D</text>
<text x=".5" y="79.4">C</text>
<text x="292.6" y="79.4">C</text>
<text x=".5" y="130.5">B</text>
<text x="292.6" y="130.5">B</text>
<text x=".5" y="181.5">A</text>
<text x="292.6" y="181.5">A</text>
<text x="30.7" y="207.4">5</text>
<text x="88.7" y="207.4">4</text>
<text x="146.8" y="207.4">3</text>
<text x="204.9" y="207.4">2</text>
<text x="263" y="207.4">1</text>
</g>
</svg>
